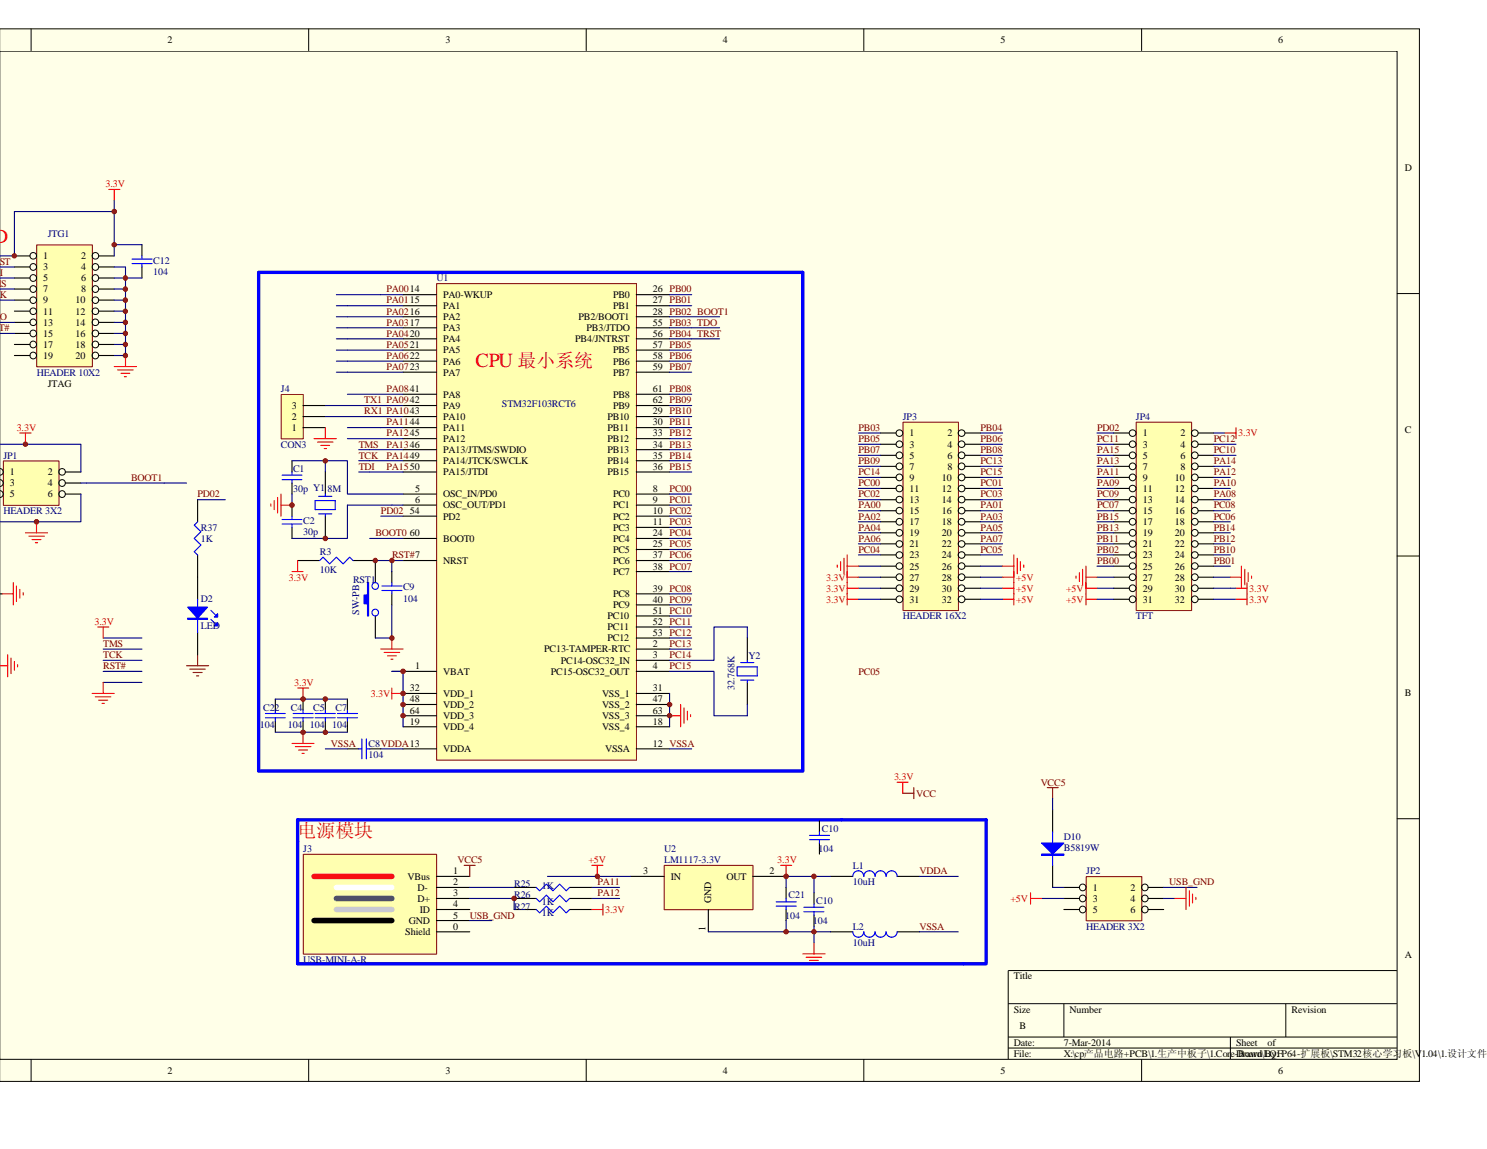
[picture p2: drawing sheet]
<svg xmlns="http://www.w3.org/2000/svg" width="279mm" height="216mm" viewBox="0 0 279 216" stroke-linecap="round" stroke-linejoin="round" font-family="sans-serif">
<path d="M0 5.4h266.7v197.8h-266.7z" fill="#ffffe8"/>
<g fill="none" stroke="#000" stroke-width=".19">
<path d="M-.1 5.4h266.8v197.8h-266.8M-.1 9.6h262.6v189.5h-262.6M5.8 5.4v4.2M58 5.4v4.2M110.2 5.4v4.2M162.3 5.4v4.2M214.5 5.4v4.2M262.5 55.2h4.2M262.5 104.5h4.2M262.5 153.8h4.2M5.8 199v4.2M58 199v4.2"/>
<path d="M110.2 199v4.2M162.3 199v4.2M189.4 188.6h73.1M189.4 194.9h73.1M189.4 196.9h73.1M199.9 188.6v6.3M214.5 199v4.2M231.2 194.9v4.1M241.6 188.6v6.3M262.5 182.4h-73.1v16.6"/>
</g>
<path d="M82.1 53.3h37.5v89.5h-37.5z" fill="#ffffb0"/>
<path d="M82 53.3h37.6v89.5h-37.6z" fill="none" stroke="#800000" stroke-width=".19"/>
<g fill="none" stroke="#000" stroke-width=".21">
<path d="M75.7 55.4h6.3M75.7 57.4h6.3M75.7 59.5h6.3M119.5 55.4h6.3M119.5 57.4h6.3M119.5 59.5h6.3M75.7 61.6h6.3M75.7 63.7h6.3M75.7 65.8h6.3M75.7 67.9h6.3M75.7 69.9h6.3M75.7 74.1h6.3"/>
<path d="M75.7 76.2h6.3M75.7 78.3h6.3M119.5 61.6h6.3M119.5 63.7h6.3M119.5 65.8h6.3M119.5 67.9h6.3M119.5 69.9h6.3M119.5 74.1h6.3M119.5 76.2h6.3M119.5 78.3h6.3M54.9 86.6v2.1M54.9 90.8v2"/>
<path d="M54.9 94.9v2.1M54.9 99.1v2.1M61.1 88.7v4.1M61.1 97v4.2M75.7 92.8h6.3M75.7 94.9h6.3M75.7 80.3h6.3M75.7 82.4h6.3M75.7 84.5h6.3M75.7 86.6h6.3M75.7 88.7h6.3M75.7 97h6.3"/>
<path d="M119.5 92.8h6.3M119.5 94.9h6.3M119.5 80.3h6.3M119.5 82.4h6.3M119.5 84.5h6.3M119.5 86.6h6.3M119.5 88.7h6.3M119.5 97h6.3M119.5 99.1h6.3M55.9 105.3h4.2M66.3 105.3h4.2v4.2M70.5 115.7v4.2"/>
<path d="M73.6 107.4v2.1M73.6 111.6v2.1M75.7 101.2h6.3M75.7 105.3h6.3M119.5 101.2h6.3M119.5 105.3h6.3M119.5 103.3h6.3M119.5 107.4h6.3M119.5 111.6h6.3M119.5 113.7h6.3M119.5 115.7h6.3M119.5 117.8h6.3"/>
<path d="M119.5 119.9h6.3M140.4 119.9v4.2M56.9 131.4v2M56.9 135.5v2.1M61.1 131.4v2M61.1 135.5v2.1M65.3 131.4v2M65.3 135.5v2.1M75.7 126.2h6.3M75.7 130.3h6.3M75.7 132.4h6.3M75.7 134.5h6.3"/>
<path d="M75.7 136.6h6.3M119.5 122h6.3M119.5 124.1h6.3M119.5 126.2h6.3M119.5 130.3h6.3M119.5 132.4h6.3M119.5 134.5h6.3M119.5 136.6h6.3M140.4 128.2v4.2M65.3 140.7h2.1M69.5 140.7h2M75.7 140.7h6.3"/>
<path d="M119.5 140.7h6.3"/>
</g>
<g fill="none" stroke="#00f" stroke-width=".21">
<path d="M53 97.6h3.7M53 98.5h3.7M53 90.1h3.7M53 89.3h3.7M54.9 88.7v.6M54.9 90.1v.7M54.9 97v.6M54.9 98.5v.6M59.2 94.1h3.8v1.7h-3.8zM59.9 93.3h2.5M59.9 96.6h2.5M61.1 92.8v.5"/>
<path d="M61.1 96.6v.4M60.1 105.3l.6-.6 1.2 1.3 1.3-1.3 1.3 1.3 1.2-1.3 .6 .6M71.8 111h3.7M71.8 110.1h3.7M73.6 109.5v.6M73.6 111v.6M55.1 134.9h3.7M55.1 134.1h3.7M56.9 133.4v.7M56.9 134.9v.6M59.2 134.9h3.8M59.2 134.1h3.8"/>
<path d="M61.1 133.4v.7M61.1 134.9v.6M63.4 134.9h3.8M63.4 134.1h3.8M65.3 133.4v.7M65.3 134.9v.6M68 138.9v3.7M68.8 138.9v3.7M138.5 125.3h3.8v1.7h-3.8zM139.1 127.8h2.5M139.1 124.5h2.5M140.4 124.1v.4"/>
<path d="M140.4 127.8v.4M67.4 140.7h.6M68.8 140.7h.7"/>
</g>
<g fill="none" stroke="#000080" stroke-width=".21">
<path d="M125.8 55.4h4.2M125.8 57.4h4.2M71.5 76.2h4.2M71.5 78.3h4.2M125.8 78.3h4.2M125.8 61.6h4.2M125.8 63.7h4.2M125.8 65.8h4.2M125.8 67.9h4.2M125.8 69.9h4.2M54.9 86.6h6.2v2.1M54.9 92.8v2.1"/>
<path d="M61.1 86.6h4.2v6.2h10.4M65.3 94.9v6.3h-10.4M69.5 84.5h6.2M69.5 86.6h6.2M69.5 88.7h6.2M71.5 97h4.2M71.5 80.3h4.2M73.6 94.9h2.1M125.8 92.8h4.2M125.8 94.9h4.2M125.8 97h4.2M125.8 99.1h4.2"/>
<path d="M125.8 84.5h4.2M125.8 86.6h4.2M125.8 88.7h4.2M125.8 80.3h4.2M125.8 82.4h4.2M75.7 105.3h-2.1v2.1M125.8 101.2h4.2M125.8 103.3h4.2M125.8 105.3h4.2M125.8 107.4h4.2M125.8 111.6h4.2M125.8 113.7h4.2"/>
<path d="M125.8 115.7h4.2M125.8 117.8h4.2M125.8 119.9h4.2M140.4 117.8h-6.2v6.3h-8.4M73.6 126.2h2.1M75.7 130.3v6.3M125.8 126.2h8.4v8.3h6.2M125.8 130.3v6.3M125.8 122h4.2M61.1 140.7h4.2M71.5 140.7h4.2M125.8 140.7h4.2"/>
</g>
<g fill="none" stroke="#f00" stroke-width=".21">
<path d="M50.9 94.7v.4M51.5 94.1v1.7M52.2 93.5v2.9M52.8 92.8v4.2M52.8 94.9h2.1M54.9 107.4h2M55.9 105.3v2.1M73.6 119.9v2.1M54.9 139.7h4.1M55.9 129.3h2.1M56.9 129.3v2.1M56.9 137.6v2.1"/>
<path d="M71.5 122h4.2M72.2 122.6h2.9M72.8 123.2h1.7M73.4 123.9h.4M73.6 129.3v2.1M73.6 130.3h2.1M125.8 134.5h2.1M127.9 132.4v4.2M128.5 133v2.9M129.2 133.6v1.7M129.8 134.3v.4M55.5 140.3h2.9"/>
<path d="M56.1 140.9h1.7M56.7 141.6h.4"/>
</g>
<path d="M48.6 51.2h102.2v93.7h-102.2z" fill="none" stroke="#00f" stroke-width=".63"/>
<path d="M69 109.5h.3v6.2h-.3v-2.2h-.6v-1.7h.6z" fill-rule="evenodd" fill="#00f"/>
<g fill="none" stroke="#00f" stroke-width=".21">
<path d="M69 109.5h.3v6.2h-.3v-2.2h-.6v-1.7h.6z"/>
<circle cx="70.5" cy="110.1" r=".62"/>
<circle cx="70.5" cy="115.1" r=".62"/>
</g>
<g fill="none" stroke="#000080" stroke-width=".21">
<path d="M63.2 55.4h12.5M63.2 57.4h12.5M63.2 59.5h12.5M125.8 59.5h9.4M63.2 61.6h12.5M63.2 63.7h12.5M63.2 65.8h12.5M63.2 67.9h12.5M63.2 69.9h12.5M65.3 74.1h10.4M68.4 76.2h3.1M68.4 78.3h3.1"/>
<path d="M125.8 76.2h4.2M125.8 74.1h4.2M130 61.6h5.2M130 63.7h5.2M65.3 80.3h6.2M65.3 82.4h10.4M65.3 94.9h8.3M67.4 84.5h2.1M67.4 86.6h2.1M67.4 88.7h2.1M69.5 101.2h6.2"/>
</g>
<circle cx="75.7" cy="132.4" r=".42" fill="#800000"/>
<circle cx="75.7" cy="132.4" r=".42" fill="none" stroke="#800000" stroke-width=".19"/>
<circle cx="75.7" cy="134.5" r=".42" fill="#800000"/>
<circle cx="75.7" cy="134.5" r=".42" fill="none" stroke="#800000" stroke-width=".19"/>
<circle cx="125.8" cy="132.4" r=".42" fill="#800000"/>
<circle cx="125.8" cy="132.4" r=".42" fill="none" stroke="#800000" stroke-width=".19"/>
<circle cx="125.8" cy="134.5" r=".42" fill="#800000"/>
<circle cx="125.8" cy="134.5" r=".42" fill="none" stroke="#800000" stroke-width=".19"/>
<circle cx="61.1" cy="86.6" r=".42" fill="#800000"/>
<circle cx="61.1" cy="86.6" r=".42" fill="none" stroke="#800000" stroke-width=".19"/>
<path d="M-.1 125.1h1.5M1.4 123v4.2M2.1 123.7v2.9M2.7 124.3v1.6M3.3 124.9v.4" fill="none" stroke="#f00" stroke-width=".21"/>
<path d="M.7 86.7h10.4v8.3h-10.4z" fill="#ffffb0"/>
<path d="M.6 86.6h10.5v8.4h-10.5z" fill="none" stroke="#800000" stroke-width=".19"/>
<g fill="none" stroke="#000" stroke-width=".19">
<path d="M-.1 88.1a.61 .61 0 0 1 .7 .6 .61 .61 0 0 1-.6 .6M-.1 90.1a.63 .63 0 0 1 .7 .7 .63 .63 0 0 1-.6 .6M-.1 92.2a.63 .63 0 0 1 .7 .6 .63 .63 0 0 1-.6 .7"/>
<circle cx="11.7" cy="92.8" r=".62"/>
<circle cx="11.7" cy="90.8" r=".62"/>
<circle cx="11.7" cy="88.7" r=".62"/>
</g>
<path d="M12.3 88.7h2.9M12.3 90.8h2.9M12.3 92.8h2.9" fill="none" stroke="#000" stroke-width=".21"/>
<path d="M-.1 83.5h15.3v5.2M15.2 92.8v5.2h-15.2M15.2 90.8h1.1M30.9 90.8h4.2" fill="none" stroke="#000080" stroke-width=".21"/>
<path d="M3.7 81.4h2.1M4.8 81.4v2.1M6.9 98v2.1M4.8 100.1h4.1M5.4 100.8h2.9M6 101.4h1.7M6.6 102h.5" fill="none" stroke="#f00" stroke-width=".21"/>
<circle cx="6.9" cy="98" r=".42" fill="#800000"/>
<circle cx="6.9" cy="98" r=".42" fill="none" stroke="#800000" stroke-width=".19"/>
<circle cx="4.8" cy="83.5" r=".42" fill="#800000"/>
<circle cx="4.8" cy="83.5" r=".42" fill="none" stroke="#800000" stroke-width=".19"/>
<path d="M16.3 90.8h14.6M140.4 117.8v2.1M140.4 132.4v2.1" fill="none" stroke="#000080" stroke-width=".21"/>
<path d="M146.7 162.6h2.1M147.7 162.6v2.1M150.8 179.2h4.2M151.5 179.9h2.9M153 177.2v2M152.1 180.5h1.7M152.7 181.1h.4" fill="none" stroke="#f00" stroke-width=".21"/>
<path d="M153 167.8v2.1M153 172v2M156 164.7h4.2M156 175.1h4.2M168.6 164.7h4.2M168.6 175.1h4.2" fill="none" stroke="#000" stroke-width=".21"/>
<path d="M151 171.3h3.8M151 170.5h3.8M153 169.9v.6M153 171.3v.7M160.2 164.7a1.04 1.04 0 0 1 1.1-1.1 1.04 1.04 0 0 1 1 1.1 1.06 1.06 0 0 1 1.1-1.1 1.06 1.06 0 0 1 1 1.1 1.04 1.04 0 0 1 1.1-1.1 1.04 1.04 0 0 1 1 1.1 1.04 1.04 0 0 1 1-1.1 1.04 1.04 0 0 1 1.1 1.1M160.2 175.1a1.04 1.04 0 0 0 1.1 1 1.04 1.04 0 0 0 1-1 1.06 1.06 0 0 0 1.1 1 1.06 1.06 0 0 0 1-1 1.04 1.04 0 0 0 1.1 1 1.04 1.04 0 0 0 1-1 1.04 1.04 0 0 0 1 1 1.04 1.04 0 0 0 1.1-1" fill="none" stroke="#00f" stroke-width=".21"/>
<path d="M55.9 154.1h102.3" fill="none" stroke="#00f" stroke-width=".63"/>
<path d="M124.8 162.6h16.7v8.3h-16.7z" fill="#ffffb0"/>
<path d="M124.8 162.6h16.7v8.3h-16.7z" fill="none" stroke="#800000" stroke-width=".19"/>
<path d="M118.5 164.7h6.3M133.1 170.9v4.2M141.4 164.7h6.3" fill="none" stroke="#000" stroke-width=".21"/>
<path d="M55.9 154.1v27h129.4v-27h-27.1" fill="none" stroke="#00f" stroke-width=".63"/>
<path d="M169.6 149.1h2.1M171.7 148v2.1" fill="none" stroke="#800000" stroke-width=".21"/>
<path d="M168.6 147h2M169.6 147v2.1" fill="none" stroke="#f00" stroke-width=".21"/>
<path d="M57 160.6h25v18.7h-25z" fill="#ffffb0"/>
<path d="M57 160.5h25v18.8h-25z" fill="none" stroke="#800000" stroke-width=".19"/>
<path d="M82 164.7h6.3M82 166.8h6.3M82 168.8h6.3M82 173h6.3M82 175.1h6.3M82 170.9h6.3" fill="none" stroke="#000" stroke-width=".21"/>
<path d="M59 164.7h14.6" fill="none" stroke="#ee0e22" stroke-width="1"/>
<path d="M63.2 166.8h10.4" fill="none" stroke="#fff" stroke-width="1"/>
<path d="M63.2 168.8h10.4" fill="none" stroke="#00a36e" stroke-width="1"/>
<path d="M59 173h14.6" fill="none" stroke="#000" stroke-width="1"/>
<path d="M63.2 170.9h10.4" fill="none" stroke="#cacaca" stroke-width="1"/>
<path d="M73.6 126.2h2.1v4.1" fill="none" stroke="#000080" stroke-width=".21"/>
<circle cx="75.7" cy="126.1" r=".43" fill="#800000"/>
<circle cx="75.7" cy="126.1" r=".43" fill="none" stroke="#800000" stroke-width=".19"/>
<circle cx="75.7" cy="130.3" r=".43" fill="#800000"/>
<circle cx="75.7" cy="130.3" r=".43" fill="none" stroke="#800000" stroke-width=".19"/>
<path d="M56.9 131.4h8.4" fill="none" stroke="#000080" stroke-width=".21"/>
<circle cx="61.1" cy="131.4" r=".43" fill="#800000"/>
<circle cx="61.1" cy="131.4" r=".43" fill="none" stroke="#800000" stroke-width=".19"/>
<path d="M56.9 137.6h8.4" fill="none" stroke="#000080" stroke-width=".21"/>
<circle cx="61.1" cy="137.6" r=".42" fill="#800000"/>
<circle cx="61.1" cy="137.6" r=".42" fill="none" stroke="#800000" stroke-width=".19"/>
<path d="M19.4 119.9h7.3M19.4 122h7.3M19.4 124.1h7.3M19.4 126.2h7.3M19.4 128.2h7.3" fill="none" stroke="#000080" stroke-width=".21"/>
<path d="M18.3 117.8h2.1M19.4 117.8v2.1M17.3 130.3h4.2M17.9 130.9h2.9M18.5 131.6h1.7M19.2 132.2h.4M19.4 128.2v2.1" fill="none" stroke="#f00" stroke-width=".21"/>
<path d="M213.5 79.4h10.4v35.3h-10.4z" fill="#ffffb0"/>
<path d="M213.5 79.3h10.4v35.4h-10.4z" fill="none" stroke="#800000" stroke-width=".19"/>
<g fill="none" stroke="#000" stroke-width=".19">
<circle cx="212.8" cy="89.7" r=".63"/>
<circle cx="212.8" cy="98" r=".63"/>
<circle cx="212.8" cy="85.6" r=".63"/>
<circle cx="212.8" cy="87.6" r=".63"/>
<circle cx="212.8" cy="93.9" r=".63"/>
<circle cx="212.8" cy="91.8" r=".63"/>
<circle cx="212.8" cy="81.4" r=".63"/>
<circle cx="212.8" cy="83.5" r=".63"/>
<circle cx="212.8" cy="96" r=".63"/>
<circle cx="224.5" cy="98" r=".63"/>
<circle cx="224.5" cy="87.6" r=".63"/>
<circle cx="224.5" cy="89.7" r=".63"/>
<circle cx="224.5" cy="85.6" r=".63"/>
<circle cx="224.5" cy="93.9" r=".63"/>
<circle cx="224.5" cy="91.8" r=".63"/>
<circle cx="224.5" cy="81.4" r=".63"/>
<circle cx="224.5" cy="96" r=".63"/>
<circle cx="224.5" cy="83.5" r=".63"/>
<circle cx="212.8" cy="108.5" r=".63"/>
<circle cx="212.8" cy="112.6" r=".63"/>
<circle cx="212.8" cy="110.5" r=".63"/>
<circle cx="212.8" cy="100.1" r=".63"/>
<circle cx="212.8" cy="104.3" r=".63"/>
<circle cx="212.8" cy="106.4" r=".63"/>
<circle cx="212.8" cy="102.2" r=".62"/>
<circle cx="224.5" cy="100.1" r=".63"/>
<circle cx="224.5" cy="112.6" r=".63"/>
<circle cx="224.5" cy="108.5" r=".63"/>
<circle cx="224.5" cy="110.5" r=".63"/>
<circle cx="224.5" cy="104.3" r=".63"/>
<circle cx="224.5" cy="106.4" r=".63"/>
<circle cx="224.5" cy="102.2" r=".62"/>
</g>
<g fill="none" stroke="#000" stroke-width=".21">
<path d="M209.3 81.4h2.9M209.3 83.5h2.9M209.3 85.6h2.9M209.3 87.6h2.9M209.3 89.7h2.9M209.3 91.8h2.9M209.3 93.9h2.9M209.3 96h2.9M209.3 98h2.9M225.1 81.4h2.9M225.1 83.5h2.9M225.1 85.6h2.9"/>
<path d="M225.1 87.6h2.9M225.1 89.7h2.9M225.1 91.8h2.9M225.1 93.9h2.9M225.1 96h2.9M225.1 98h2.9M209.3 100.1h2.9M209.3 102.2h2.9M209.3 104.3h2.9M209.3 106.4h2.9M209.3 108.5h2.9M209.3 110.5h2.9"/>
<path d="M209.3 112.6h2.9M225.1 100.1h2.9M225.1 102.2h2.9M225.1 104.3h2.9M225.1 106.4h2.9M225.1 108.5h2.9M225.1 110.5h2.9M225.1 112.6h2.9"/>
</g>
<path d="M169.7 79.4h10.4v35.3h-10.4z" fill="#ffffb0"/>
<path d="M169.7 79.3h10.4v35.4h-10.4z" fill="none" stroke="#800000" stroke-width=".19"/>
<g fill="none" stroke="#000" stroke-width=".19">
<circle cx="169" cy="89.7" r=".63"/>
<circle cx="169" cy="98" r=".63"/>
<circle cx="169" cy="87.6" r=".63"/>
<circle cx="169" cy="85.6" r=".63"/>
<circle cx="169" cy="93.9" r=".63"/>
<circle cx="169" cy="91.8" r=".63"/>
<circle cx="169" cy="81.4" r=".63"/>
<circle cx="169" cy="83.5" r=".63"/>
<circle cx="169" cy="96" r=".63"/>
<circle cx="180.7" cy="89.7" r=".63"/>
<circle cx="180.7" cy="98" r=".63"/>
<circle cx="180.7" cy="87.6" r=".63"/>
<circle cx="180.7" cy="85.6" r=".63"/>
<circle cx="180.7" cy="93.9" r=".63"/>
<circle cx="180.7" cy="81.4" r=".63"/>
<circle cx="180.7" cy="91.8" r=".63"/>
<circle cx="180.7" cy="96" r=".63"/>
<circle cx="180.7" cy="83.5" r=".63"/>
<circle cx="169" cy="108.5" r=".63"/>
<circle cx="169" cy="112.6" r=".63"/>
<circle cx="169" cy="100.1" r=".63"/>
<circle cx="169" cy="110.5" r=".63"/>
<circle cx="169" cy="104.3" r=".63"/>
<circle cx="169" cy="106.4" r=".63"/>
<circle cx="169" cy="102.2" r=".62"/>
<circle cx="180.7" cy="100.1" r=".63"/>
<circle cx="180.7" cy="112.6" r=".63"/>
<circle cx="180.7" cy="108.5" r=".63"/>
<circle cx="180.7" cy="110.5" r=".63"/>
<circle cx="180.7" cy="104.3" r=".63"/>
<circle cx="180.7" cy="106.4" r=".63"/>
<circle cx="180.7" cy="102.2" r=".62"/>
</g>
<g fill="none" stroke="#000" stroke-width=".21">
<path d="M165.4 81.4h3M165.4 83.5h3M165.4 85.6h3M165.4 87.6h3M165.4 89.7h3M165.4 91.8h3M165.4 93.9h3M165.4 96h3M165.4 98h3M181.3 81.4h2.9M181.3 83.5h2.9M181.3 85.6h2.9"/>
<path d="M181.3 87.6h2.9M181.3 89.7h2.9M181.3 91.8h2.9M181.3 93.9h2.9M181.3 96h2.9M181.3 98h2.9M165.4 100.1h3M165.4 102.2h3M165.4 104.3h3M165.4 106.4h3M165.4 108.5h3M165.4 110.5h3"/>
<path d="M165.4 112.6h3M181.3 100.1h2.9M181.3 102.2h2.9M181.3 104.3h2.9M181.3 106.4h2.9M181.3 108.5h2.9M181.3 110.5h2.9M181.3 112.6h2.9"/>
</g>
<path d="M6.9 46.1h10.5v22.8h-10.5z" fill="#ffffb0"/>
<path d="M6.9 46h10.5v22.9h-10.5z" fill="none" stroke="#800000" stroke-width=".19"/>
<g fill="none" stroke="#000" stroke-width=".19">
<circle cx="6.2" cy="52.2" r=".63"/>
<circle cx="6.2" cy="50.2" r=".63"/>
<circle cx="6.2" cy="54.3" r=".63"/>
<circle cx="6.2" cy="48.1" r=".62"/>
<circle cx="6.2" cy="58.5" r=".62"/>
<circle cx="6.2" cy="56.4" r=".62"/>
<circle cx="17.9" cy="52.2" r=".63"/>
<circle cx="17.9" cy="50.2" r=".63"/>
<circle cx="17.9" cy="54.3" r=".63"/>
<circle cx="17.9" cy="48.1" r=".62"/>
<circle cx="17.9" cy="58.5" r=".62"/>
<circle cx="17.9" cy="56.4" r=".62"/>
<circle cx="6.2" cy="62.6" r=".63"/>
<circle cx="6.2" cy="64.7" r=".63"/>
<circle cx="6.2" cy="66.8" r=".63"/>
<circle cx="6.2" cy="60.6" r=".62"/>
<circle cx="17.9" cy="66.8" r=".63"/>
<circle cx="17.9" cy="64.7" r=".63"/>
<circle cx="17.9" cy="62.6" r=".63"/>
<circle cx="17.9" cy="60.6" r=".62"/>
</g>
<g fill="none" stroke="#000" stroke-width=".21">
<path d="M2.7 48.1h2.9M2.7 50.2h2.9M2.7 52.2h2.9M2.7 54.3h2.9M2.7 56.4h2.9M2.7 58.5h2.9M18.5 48.1h3M18.5 50.2h3M18.5 52.2h3M18.5 54.3h3M18.5 56.4h3M18.5 58.5h3"/>
<path d="M26.7 46v2.1M26.7 50.2v2M2.7 60.6h2.9M2.7 62.7h2.9M2.7 64.7h2.9M2.7 66.8h2.9M18.5 60.6h3M18.5 62.7h3M18.5 64.7h3M18.5 66.8h3"/>
</g>
<g fill="none" stroke="#000080" stroke-width=".21">
<path d="M21.5 37.7v2.1M-.1 48.1h2.8v-8.3h18.8v8.3M0 56.4h2.7M0 54.3h2.7M0 52.2h2.7M0 50.2h2.7M21.5 50.2h2.1v16.6h-2.1M21.5 58.5h2.1M21.5 56.4h2.1M21.5 54.3h2.1M21.5 52.2h5.2M21.5 46h5.2"/>
<path d="M0 62.7h2.7M0 60.6h2.7M21.5 64.7h2.1M21.5 62.7h2.1M21.5 60.6h2.1"/>
</g>
<path d="M20.4 35.6h2.1M21.5 35.6v2.1M21.5 68.9h4.2M22.1 69.5h2.9M22.7 70.1h1.7M23.4 70.8h.3M23.6 66.8v2.1" fill="none" stroke="#f00" stroke-width=".21"/>
<path d="M24.8 48.7h3.8M24.8 49.5h3.8M26.7 48.1v.6M26.7 49.5v.7" fill="none" stroke="#00f" stroke-width=".21"/>
<circle cx="2.7" cy="48.1" r=".4" fill="#800000"/>
<circle cx="2.7" cy="48.1" r=".4" fill="none" stroke="#800000" stroke-width=".19"/>
<circle cx="21.5" cy="39.7" r=".42" fill="#800000"/>
<circle cx="21.5" cy="39.7" r=".42" fill="none" stroke="#800000" stroke-width=".19"/>
<circle cx="23.5" cy="66.8" r=".41" fill="#800000"/>
<circle cx="23.5" cy="66.8" r=".41" fill="none" stroke="#800000" stroke-width=".19"/>
<circle cx="23.5" cy="64.7" r=".41" fill="#800000"/>
<circle cx="23.5" cy="64.7" r=".41" fill="none" stroke="#800000" stroke-width=".19"/>
<circle cx="23.5" cy="62.6" r=".41" fill="#800000"/>
<circle cx="23.5" cy="62.6" r=".41" fill="none" stroke="#800000" stroke-width=".19"/>
<circle cx="23.5" cy="60.6" r=".41" fill="#800000"/>
<circle cx="23.5" cy="60.6" r=".41" fill="none" stroke="#800000" stroke-width=".19"/>
<circle cx="23.6" cy="58.5" r=".41" fill="#800000"/>
<circle cx="23.6" cy="58.5" r=".41" fill="none" stroke="#800000" stroke-width=".19"/>
<circle cx="23.5" cy="56.4" r=".41" fill="#800000"/>
<circle cx="23.5" cy="56.4" r=".41" fill="none" stroke="#800000" stroke-width=".19"/>
<circle cx="23.5" cy="54.3" r=".41" fill="#800000"/>
<circle cx="23.5" cy="54.3" r=".41" fill="none" stroke="#800000" stroke-width=".19"/>
<circle cx="23.5" cy="52.2" r=".41" fill="#800000"/>
<circle cx="23.5" cy="52.2" r=".41" fill="none" stroke="#800000" stroke-width=".19"/>
<circle cx="21.5" cy="46" r=".41" fill="#800000"/>
<circle cx="21.5" cy="46" r=".41" fill="none" stroke="#800000" stroke-width=".19"/>
<path d="M37.1 93.9v4.1M37.1 104.3v8.3M37.1 118.9v4.1" fill="none" stroke="#000" stroke-width=".21"/>
<path d="M37.1 98l-.6 .7 1.3 1.2-1.3 1.3 1.3 1.2-1.3 1.3 .6 .6M37.1 112.6v6.3M39.6 116.4l.9 .8M39.6 114.7l.9 .8" fill="none" stroke="#00f" stroke-width=".21"/>
<path d="M35.1 125.1h4.1M35.6 125.7h3M36.3 126.4h1.7M36.9 127h.4M37.1 123v2.1" fill="none" stroke="#800000" stroke-width=".21"/>
<path d="M35.3 114.1h3.7l-1.9 2.1z" fill="#00f"/>
<path d="M35.3 114.1h3.7l-1.9 2.1zM35.3 116.2h3.7v.2h-3.7zM35.3 116.3h3.7" fill="none" stroke="#00f" stroke-width=".21"/>
<path d="M40.9 117v.6h-.6z" fill="#00f"/>
<path d="M40.3 117.6l.6-.6v.6z" fill="none" stroke="#00f" stroke-width=".21"/>
<path d="M40.9 115.3v.7h-.6z" fill="#00f"/>
<path d="M40.3 116l.6-.7v.7zM197.8 156.3v6.3M195.7 160.5h4.2v.2h-4.2zM195.7 160.6h4.2" fill="none" stroke="#00f" stroke-width=".21"/>
<path d="M37.1 93.9h5.2M228 112.6h4.2" fill="none" stroke="#000080" stroke-width=".21"/>
<path d="M159.2 111.6v2.1M159.2 112.6h2.1M188.4 112.6h2.1M190.5 111.6v2.1M204 112.6h2.1M204 111.6v2.1M232.2 112.6h2.1M234.3 111.6v2.1M111.2 162.6h2.1M112.2 162.6v2.1" fill="none" stroke="#f00" stroke-width=".21"/>
<path d="M197.8 152.2v4.1M197.8 162.6v4.2" fill="none" stroke="#000" stroke-width=".21"/>
<path d="M195.7 158.4h4.2l-2.1 2.1z" fill="#00f"/>
<path d="M195.7 158.4h4.2l-2.1 2.1z" fill="none" stroke="#00f" stroke-width=".21"/>
<path d="M102.9 164.7h15.6M147.7 164.7h8.3M153 164.7v3.1M172.8 164.7h7.2" fill="none" stroke="#000080" stroke-width=".21"/>
<circle cx="152.9" cy="164.7" r=".41" fill="#800000"/>
<circle cx="152.9" cy="164.7" r=".41" fill="none" stroke="#800000" stroke-width=".19"/>
<path d="M153 174v1.1h-19.9M156 175.1h-3v2.1" fill="none" stroke="#000080" stroke-width=".21"/>
<circle cx="152.9" cy="175.1" r=".4" fill="#800000"/>
<circle cx="152.9" cy="175.1" r=".4" fill="none" stroke="#800000" stroke-width=".19"/>
<g fill="none" stroke="#000080" stroke-width=".21">
<path d="M161.3 83.5h4.1M161.3 85.6h4.1M161.3 87.6h4.1M161.3 89.7h4.1M161.3 91.8h4.1M161.3 93.9h4.1M161.3 96h4.1M161.3 98h4.1M184.2 83.5h4.2M184.2 85.6h4.2M184.2 87.6h4.2M184.2 89.7h4.2"/>
<path d="M184.2 91.8h4.2M184.2 93.9h4.2M184.2 96h4.2M184.2 98h4.2M206.1 83.5h3.2M206.1 85.6h3.2M206.1 87.6h3.2M206.1 89.7h3.2M206.1 91.8h3.2M206.1 93.9h3.2M206.1 96h3.2M206.1 98h3.2"/>
<path d="M228 81.4h2.1M228 83.5h4.2M228 85.6h4.2M228 87.6h3.2M228 89.7h3.2M228 91.8h3.2M228 93.9h3.2M228 96h3.2M228 98h3.2M161.3 100.1h4.1M161.3 102.2h4.1M161.3 104.3h4.1"/>
<path d="M161.3 106.4h4.1M161.3 108.5h4.1M161.3 110.5h4.1M161.3 112.6h4.1M184.2 100.1h4.2M184.2 102.2h4.2M184.2 104.3h4.2M184.2 106.4h4.2M184.2 108.5h4.2M184.2 110.5h4.2M206.1 100.1h3.2M206.1 102.2h3.2"/>
<path d="M206.1 104.3h3.2M206.1 106.4h3.2M206.1 108.5h3.2M206.1 110.5h3.2M228 100.1h3.2M228 102.2h3.2M228 104.3h3.2M228 106.4h3.2M228 108.5h3.2M228 110.5h3.2M51.7 131.4h5.2M172.8 175.1h7.2"/>
</g>
<path d="M230.1 81.4h2.1M232.2 80.3v2.1M.4 111.6h2.1M2.5 109.5v4.2M3.1 110.1v2.9M3.7 110.7v1.7M4.4 111.4v.4" fill="none" stroke="#f00" stroke-width=".21"/>
<path d="M0 111.6h.4M51.7 131.4v2M51.7 135.5v2.1M154 154.3v2M154 158.4v2.1" fill="none" stroke="#000" stroke-width=".21"/>
<path d="M49.9 134.9h3.7M49.9 134.1h3.7M51.7 133.4v.7M51.7 134.9v.6M152.1 157.8h3.8M152.1 157h3.8M154 156.3v.7M154 157.8v.6" fill="none" stroke="#00f" stroke-width=".21"/>
<circle cx="56.9" cy="131.4" r=".42" fill="#800000"/>
<circle cx="56.9" cy="131.4" r=".42" fill="none" stroke="#800000" stroke-width=".19"/>
<path d="M51.7 137.6h5.2" fill="none" stroke="#000080" stroke-width=".21"/>
<circle cx="57" cy="137.6" r=".41" fill="#800000"/>
<circle cx="57" cy="137.6" r=".41" fill="none" stroke="#800000" stroke-width=".19"/>
<path d="M147.7 166.8v2M147.7 170.9v2.1" fill="none" stroke="#000" stroke-width=".21"/>
<path d="M145.8 170.3h3.8M145.8 169.5h3.8M147.7 168.8v.7M147.7 170.3v.6" fill="none" stroke="#00f" stroke-width=".21"/>
<path d="M147.7 164.7v2.1" fill="none" stroke="#000080" stroke-width=".21"/>
<circle cx="147.7" cy="164.7" r=".42" fill="#800000"/>
<circle cx="147.7" cy="164.7" r=".42" fill="none" stroke="#800000" stroke-width=".19"/>
<path d="M147.7 173v2.1" fill="none" stroke="#000080" stroke-width=".21"/>
<circle cx="147.7" cy="175.1" r=".41" fill="#800000"/>
<circle cx="147.7" cy="175.1" r=".41" fill="none" stroke="#800000" stroke-width=".19"/>
<g fill="none" stroke="#f00" stroke-width=".21">
<path d="M157.3 106.2v.4M157.9 105.5v1.7M158.6 104.9v2.9M159.2 104.3v7.3M159.2 106.4h2.1M159.2 108.5h2.1M159.2 110.5h2.1M188.4 106.4h2.1M188.4 108.5h2.1M188.4 110.5h2.1M190.5 104.3v7.3M191.1 104.9v2.9"/>
<path d="M191.7 105.5v1.7M192.4 106.2v.4M202.2 108.2v.5M202.8 107.6v1.7M203.4 107v2.9M204 106.4v5.2M204 108.5h2.1M204 110.5h2.1M231.2 108.5h2.1M232.2 110.5h2.1M233.3 106.4v4.1M233.9 107v2.9"/>
<path d="M234.3 109.5v2.1M234.5 107.6v1.7M235.2 108.2v.5"/>
</g>
<path d="M184.2 112.6h4.2M206.1 112.6h3.2M231.2 110.5h1" fill="none" stroke="#000080" stroke-width=".21"/>
<path d="M204.1 164.8h10.4v8.2h-10.4z" fill="#ffffb0"/>
<path d="M204.1 164.7h10.4v8.3h-10.4z" fill="none" stroke="#800000" stroke-width=".19"/>
<g fill="none" stroke="#000" stroke-width=".19">
<circle cx="203.4" cy="168.8" r=".63"/>
<circle cx="203.4" cy="170.9" r=".63"/>
<circle cx="203.4" cy="166.7" r=".63"/>
<circle cx="215.1" cy="166.7" r=".63"/>
<circle cx="215.1" cy="168.8" r=".63"/>
<circle cx="215.1" cy="170.9" r=".63"/>
</g>
<path d="M199.9 166.8h2.9M199.9 168.8h2.9M199.9 170.9h2.9M215.7 166.8h3M215.7 168.8h3M215.7 170.9h3" fill="none" stroke="#000" stroke-width=".21"/>
<path d="M195.7 168.8h4.2M218.7 166.8h6.2" fill="none" stroke="#000080" stroke-width=".21"/>
<path d="M87.2 162.6h2.1M88.3 162.6v2.1" fill="none" stroke="#800000" stroke-width=".21"/>
<circle cx="112.2" cy="164.7" r=".42" fill="#800000"/>
<circle cx="112.2" cy="164.7" r=".42" fill="none" stroke="#800000" stroke-width=".19"/>
<path d="M197.8 150.1v2.1M88.3 173h4.1M197.8 166.8h2.1M218.7 168.8h2" fill="none" stroke="#000080" stroke-width=".21"/>
<path d="M196.8 148h2M197.8 148v2.1" fill="none" stroke="#800000" stroke-width=".21"/>
<path d="M193.6 167.8v2.1M193.6 168.8h2.1M220.7 168.8h2.1M222.8 166.8v4.1M223.5 167.4v2.9M224.1 168v1.7M224.7 168.6v.4" fill="none" stroke="#f00" stroke-width=".21"/>
<path d="M52.9 74.2h4.1v8.3h-4.1z" fill="#ffffb0"/>
<path d="M52.8 74.1h4.2v8.4h-4.2z" fill="none" stroke="#800000" stroke-width=".19"/>
<path d="M56.9 78.3h4.2M56.9 76.2h4.2M56.9 80.3h4.2M96.6 166.8h4.2M96.6 168.8h4.2M96.6 170.9h4.2M107 166.8h4.2M107 168.8h4.2M107 170.9h4.2" fill="none" stroke="#000" stroke-width=".21"/>
<path d="M61.1 76.2h7.3M61.1 78.3h7.3M88.3 168.8h8.3v2.1" fill="none" stroke="#000080" stroke-width=".21"/>
<path d="M59 82.4h4.2M59.6 83.1h3M60.3 83.7h1.6M60.9 84.3h.4M61.1 80.3v2.1" fill="none" stroke="#f00" stroke-width=".21"/>
<path d="M100.8 166.8l.6 .6 1.3-1.3 1.2 1.3 1.3-1.3 1.2 1.3 .6-.6M100.8 168.8l.6 .7 1.3-1.3 1.2 1.3 1.3-1.3 1.2 1.3 .6-.7M100.8 170.9l.6 .6 1.3-1.2 1.2 1.2 1.3-1.2 1.2 1.2 .6-.6" fill="none" stroke="#00f" stroke-width=".21"/>
<circle cx="96.6" cy="168.8" r=".42" fill="#800000"/>
<circle cx="96.6" cy="168.8" r=".42" fill="none" stroke="#800000" stroke-width=".19"/>
<path d="M161.3 81.4h4.1M184.2 81.4h4.2M206.1 81.4h3.2M73.6 113.7v6.2h-3.1M88.3 166.8h8.3M111.2 166.8h5.2M111.2 168.8h5.2" fill="none" stroke="#000080" stroke-width=".21"/>
<path d="M111.2 170.9h2.1M113.3 169.9v2.1" fill="none" stroke="#f00" stroke-width=".21"/>
<circle cx="73.6" cy="119.9" r=".41" fill="#800000"/>
<circle cx="73.6" cy="119.9" r=".41" fill="none" stroke="#800000" stroke-width=".19"/>
<path d="M70.5 105.3h3.1" fill="none" stroke="#000080" stroke-width=".21"/>
<circle cx="73.6" cy="105.3" r=".41" fill="#800000"/>
<circle cx="73.6" cy="105.3" r=".41" fill="none" stroke="#800000" stroke-width=".19"/>
<circle cx="61.1" cy="101.2" r=".43" fill="#800000"/>
<circle cx="61.1" cy="101.2" r=".43" fill="none" stroke="#800000" stroke-width=".19"/>
<circle cx="54.9" cy="94.9" r=".43" fill="#800000"/>
<circle cx="54.9" cy="94.9" r=".43" fill="none" stroke="#800000" stroke-width=".19"/>
<circle cx="70.5" cy="105.3" r=".41" fill="#800000"/>
<circle cx="70.5" cy="105.3" r=".41" fill="none" stroke="#800000" stroke-width=".19"/>
<text font-size="3.8" fill="#f00" x="89.3" y="69">CPU 最最最最</text>
<text font-size="3.5" fill="#f00" x="55.9" y="157.3">产电电电</text>
<g font-size="1.9">
<text x="31.5" y="8.1">2</text>
<text x="83.7" y="8.1">3</text>
<text x="135.8" y="8.1">4</text>
<text x="188" y="8.1">5</text>
<text x="240.2" y="8.1">6</text>
<text x="263.9" y="32">D</text>
<text x="8.1" y="48.7">1</text>
<text x="8.1" y="50.8">3</text>
<text x="8.1" y="52.9">5</text>
<text x="15.2" y="48.7">2</text>
<text x="15.2" y="50.8">4</text>
<text x="15.2" y="52.9">6</text>
<text x="8.1" y="54.9">7</text>
<text x="8.1" y="57">9</text>
<text x="8.1" y="59.1">11</text>
<text x="14.2" y="57">10</text>
<text x="14.2" y="59.1">12</text>
<text x="15.2" y="54.9">8</text>
<text x="83.3" y="56">PA0-WKUP</text>
<text x="83.3" y="58.1">PA1</text>
<text x="115.2" y="56">PB0</text>
<text x="115.2" y="58.1">PB1</text>
<text x="122.7" y="54.9">26 PB00</text>
<text x="122.7" y="57">27 PB01</text>
<text x="122.7" y="59.1">28 PB02 BOOT1</text>
<text x="8.1" y="61.2">13</text>
<text x="8.1" y="63.3">15</text>
<text x="8.1" y="65.4">17</text>
<text x="14.2" y="61.2">14</text>
<text x="14.2" y="63.3">16</text>
<text x="14.2" y="65.4">18</text>
<text x="83.3" y="60.2">PA2</text>
<text x="83.3" y="62.2">PA3</text>
<text x="83.3" y="64.3">PA4</text>
<text x="108.1" y="64.3">PB4/JNTRST</text>
<text x="108.7" y="60.2">PB2/BOOT1</text>
<text x="110.2" y="62.2">PB3/JTDO</text>
<text x="122.7" y="65.4">57 PB05</text>
<text x="122.7" y="61.2">55 PB03 TDO</text>
<text x="122.7" y="63.3">56 PB04 TRST</text>
<text x="8.1" y="67.4">19</text>
<text x="14.2" y="67.4">20</text>
<text x="83.3" y="66.4">PA5</text>
<text x="83.3" y="68.5">PA6</text>
<text x="83.3" y="70.6">PA7</text>
<text x="115.2" y="66.4">PB5</text>
<text x="115.2" y="68.5">PB6</text>
<text x="115.2" y="70.6">PB7</text>
<text x="122.7" y="67.4">58 PB06</text>
<text x="122.7" y="69.5">59 PB07</text>
<text x="9" y="72.6">JTAG</text>
<text x="54.9" y="76.8">3</text>
<text x="83.3" y="74.7">PA8</text>
<text x="83.3" y="76.8">PA9</text>
<text x="115.2" y="74.7">PB8</text>
<text x="115.2" y="76.8">PB9</text>
<text x="122.7" y="73.7">61 PB08</text>
<text x="122.7" y="75.8">62 PB09</text>
<text x="122.7" y="77.9">29 PB10</text>
<text x="54.9" y="81">1</text>
<text x="54.9" y="78.9">2</text>
<text x="83.3" y="78.9">PA10</text>
<text x="83.3" y="81">PA11</text>
<text x="83.3" y="83.1">PA12</text>
<text x="114.1" y="78.9">PB10</text>
<text x="114.1" y="81">PB11</text>
<text x="114.1" y="83.1">PB12</text>
<text x="122.7" y="79.9">30 PB11</text>
<text x="122.7" y="82">33 PB12</text>
<text x="170.9" y="82">1</text>
<text x="178" y="82">2</text>
<text x="214.7" y="82">1</text>
<text x="221.8" y="82">2</text>
<text x="263.9" y="81.4">C</text>
<text x="1.9" y="89.3">1</text>
<text x="9" y="89.3">2</text>
<text x="83.3" y="85.1">PA13/JTMS/SWDIO</text>
<text x="83.3" y="87.2">PA14/JTCK/SWCLK</text>
<text x="83.3" y="89.3">PA15/JTDI</text>
<text x="114.1" y="85.1">PB13</text>
<text x="114.1" y="87.2">PB14</text>
<text x="114.1" y="89.3">PB15</text>
<text x="122.7" y="84.1">34 PB13</text>
<text x="122.7" y="86.2">35 PB14</text>
<text x="122.7" y="88.3">36 PB15</text>
<text x="170.9" y="84.1">3</text>
<text x="170.9" y="86.2">5</text>
<text x="170.9" y="88.3">7</text>
<text x="178" y="84.1">4</text>
<text x="178" y="86.2">6</text>
<text x="178" y="88.3">8</text>
<text x="214.7" y="84.1">3</text>
<text x="214.7" y="86.2">5</text>
<text x="214.7" y="88.3">7</text>
<text x="221.8" y="84.1">4</text>
<text x="221.8" y="86.2">6</text>
<text x="221.8" y="88.3">8</text>
<text x="1.9" y="91.4">3</text>
<text x="1.9" y="93.5">5</text>
<text x="9" y="91.4">4</text>
<text x="9" y="93.5">6</text>
<text x="78" y="92.4">5</text>
<text x="78" y="94.5">6</text>
<text x="83.3" y="93.5">OSC_IN/PD0</text>
<text x="83.3" y="95.5">OSC_OUT/PD1</text>
<text x="115.2" y="93.5">PC0</text>
<text x="115.2" y="95.5">PC1</text>
<text x="122.7" y="92.4">8</text>
<text x="122.7" y="94.5">9</text>
<text x="170.9" y="90.3">9</text>
<text x="170.9" y="92.4">11</text>
<text x="170.9" y="94.5">13</text>
<text x="177" y="90.3">10</text>
<text x="177" y="92.4">12</text>
<text x="177" y="94.5">14</text>
<text x="214.7" y="90.3">9</text>
<text x="214.7" y="92.4">11</text>
<text x="214.7" y="94.5">13</text>
<text x="220.8" y="90.3">10</text>
<text x="220.8" y="92.4">12</text>
<text x="220.8" y="94.5">14</text>
<text x="77" y="100.8">60</text>
<text x="77" y="96.6">54</text>
<text x="83.3" y="101.8">BOOT0</text>
<text x="83.3" y="97.6">PD2</text>
<text x="115.2" y="97.6">PC2</text>
<text x="115.2" y="99.7">PC3</text>
<text x="115.2" y="101.8">PC4</text>
<text x="122.7" y="96.6">10 PC02</text>
<text x="122.7" y="98.7">11 PC03</text>
<text x="122.7" y="100.8">24 PC04</text>
<text x="170.9" y="96.6">15</text>
<text x="170.9" y="98.7">17</text>
<text x="170.9" y="100.8">19</text>
<text x="177" y="96.6">16</text>
<text x="177" y="98.7">18</text>
<text x="177" y="100.8">20</text>
<text x="214.7" y="96.6">15</text>
<text x="214.7" y="98.7">17</text>
<text x="214.7" y="100.8">19</text>
<text x="220.8" y="96.6">16</text>
<text x="220.8" y="98.7">18</text>
<text x="220.8" y="100.8">20</text>
<text x="83.3" y="106">NRST</text>
<text x="115.2" y="103.9">PC5</text>
<text x="115.2" y="106">PC6</text>
<text x="122.7" y="102.8">25 PC05</text>
<text x="122.7" y="104.9">37 PC06</text>
<text x="122.7" y="107">38 PC07</text>
<text x="170.9" y="102.8">21</text>
<text x="170.9" y="104.9">23</text>
<text x="170.9" y="107">25</text>
<text x="177" y="102.8">22</text>
<text x="177" y="104.9">24</text>
<text x="177" y="107">26</text>
<text x="214.7" y="102.8">21</text>
<text x="214.7" y="104.9">23</text>
<text x="214.7" y="107">25</text>
<text x="220.8" y="102.8">22</text>
<text x="220.8" y="104.9">24</text>
<text x="220.8" y="107">26</text>
<text x="115.2" y="108">PC7</text>
<text x="115.2" y="112.2">PC8</text>
<text x="122.7" y="111.2">39 PC08</text>
<text x="122.7" y="113.2">40 PC09</text>
<text x="170.9" y="109.1">27</text>
<text x="170.9" y="111.2">29</text>
<text x="170.9" y="113.2">31</text>
<text x="177" y="109.1">28</text>
<text x="177" y="111.2">30</text>
<text x="177" y="113.2">32</text>
<text x="214.7" y="109.1">27</text>
<text x="214.7" y="111.2">29</text>
<text x="214.7" y="113.2">31</text>
<text x="220.8" y="109.1">28</text>
<text x="220.8" y="111.2">30</text>
<text x="220.8" y="113.2">32</text>
<text x="114.1" y="116.4">PC10</text>
<text x="114.1" y="118.4">PC11</text>
<text x="115.2" y="114.3">PC9</text>
<text x="122.7" y="115.3">51 PC10</text>
<text x="122.7" y="117.4">52 PC11</text>
<text x="122.7" y="119.5">53 PC12</text>
<text x="78" y="125.7">1</text>
<text x="102.2" y="122.6">PC13-TAMPER-RTC</text>
<text x="105.4" y="124.7">PC14-OSC32_IN</text>
<text x="114.1" y="120.5">PC12</text>
<text x="122.7" y="123.7">3</text>
<text x="122.7" y="125.7">4</text>
<text x="122.7" y="121.6">2</text>
<text x="77" y="129.9">32</text>
<text x="77" y="132">48</text>
<text x="83.3" y="126.8">VBAT</text>
<text x="83.3" y="130.9">VDD_1</text>
<text x="103.5" y="126.8">PC15-OSC32_OUT</text>
<text x="113.1" y="130.9">VSS_1</text>
<text x="122.7" y="129.9">31</text>
<text x="122.7" y="132">47</text>
<text x="263.9" y="130.7">B</text>
<text x="77" y="134.1">64</text>
<text x="77" y="136.1">19</text>
<text x="83.3" y="133">VDD_2</text>
<text x="83.3" y="135.1">VDD_3</text>
<text x="83.3" y="137.2">VDD_4</text>
<text x="113.1" y="133">VSS_2</text>
<text x="113.1" y="135.1">VSS_3</text>
<text x="113.1" y="137.2">VSS_4</text>
<text x="122.7" y="134.1">63</text>
<text x="122.7" y="136.1">18</text>
<text x="83.3" y="141.4">VDDA</text>
<text x="113.7" y="141.4">VSSA</text>
<text x="122.7" y="140.3">12 VSSA</text>
<text x="76.6" y="165.3">VBus</text>
<text x="78.4" y="167.4">D-</text>
<text x="85.1" y="164.3">1</text>
<text x="85.1" y="166.3">2</text>
<text x="120.8" y="164.3">3</text>
<text x="126" y="165.3">IN</text>
<text x="136.5" y="165.3">OUT</text>
<text x="144.6" y="164.3">2</text>
<text x="205.3" y="167.4">1</text>
<text x="212.4" y="167.4">2</text>
<text x="76.8" y="173.6">GND</text>
<text x="78.4" y="169.5">D+</text>
<text x="78.9" y="171.5">ID</text>
<text x="85.1" y="172.6">5</text>
<text x="85.1" y="170.5">4</text>
<text x="85.1" y="168.4">3</text>
<text x="133.6" y="169.7" transform="rotate(-90 133.6 169.7)">GND</text>
<text x="205.3" y="169.5">3</text>
<text x="205.3" y="171.5">5</text>
<text x="212.4" y="169.5">4</text>
<text x="212.4" y="171.5">6</text>
<text x="76.2" y="175.7">Shield</text>
<text x="85.1" y="174.7">0</text>
<text x="132.6" y="174.9" transform="rotate(-90 132.6 174.9)">1</text>
<text x="190.5" y="184">Title</text>
<text x="263.9" y="180.1">A</text>
<text x="190.5" y="190.3">Size</text>
<text x="201" y="190.3">Number</text>
<text x="242.7" y="190.3">Revision</text>
<text x="190.5" y="196.5">Date:</text>
<text x="191.6" y="193.4">B</text>
<text x="199.9" y="196.5">7-Mar-2014</text>
<text x="232.2" y="196.5">Sheet</text>
<text x="238.2" y="196.5">of</text>
<text x="31.5" y="201.7">2</text>
<text x="83.7" y="201.7">3</text>
<text x="135.8" y="201.7">4</text>
<text x="188" y="201.7">5</text>
<text x="190.5" y="198.6">File:</text>
<text x="199.9" y="198.6">X:\cp产产产产+PCB\1.生产生生生\1.Core-Board\LQFP64-扩扩生\STM32核核核核生\V1.04\1.设设设设</text>
<text x="232.2" y="198.6">Drawn By:</text>
<text x="240.2" y="201.7">6</text>
</g>
<g font-size="1.9" fill="#f00">
<text x="19.8" y="35.2">3.3V</text>
<text x="3.1" y="81">3.3V</text>
<text x="232.7" y="82">3.3V</text>
<text x="54.3" y="109.1">3.3V</text>
<text x="155.2" y="113.2">3.3V</text>
<text x="155.2" y="109.1">3.3V</text>
<text x="155.2" y="111.2">3.3V</text>
<text x="190.9" y="113.2">+5V</text>
<text x="190.9" y="109.1">+5V</text>
<text x="190.9" y="111.2">+5V</text>
<text x="200.3" y="113.2">+5V</text>
<text x="200.3" y="111.2">+5V</text>
<text x="234.7" y="113.2">3.3V</text>
<text x="234.7" y="111.2">3.3V</text>
<text x="17.7" y="117.4">3.3V</text>
<text x="55.3" y="128.9">3.3V</text>
<text x="69.7" y="130.9">3.3V</text>
<text x="168" y="146.6">3.3V</text>
<text x="110.6" y="162.2">+5V</text>
<text x="146" y="162.2">3.3V</text>
<text x="113.7" y="171.5">3.3V</text>
<text x="189.9" y="169.5">+5V</text>
</g>
<g font-size="1.9" fill="#000080">
<text x="9" y="44.5">JTG1</text>
<text x="28.8" y="49.5">C12</text>
<text x="28.8" y="51.6">104</text>
<text x="82" y="52.9">U1</text>
<text x="6.9" y="70.6">HEADER 10X2</text>
<text x="52.8" y="73.7">J4</text>
<text x="94.3" y="76.4">STM32F103RCT6</text>
<text x="169.6" y="78.9">JP3</text>
<text x="213.4" y="78.9">JP4</text>
<text x=".6" y="86.2">JP1</text>
<text x="52.8" y="84.1">CON3</text>
<text x="55.1" y="88.7">C1</text>
<text x="55.1" y="92.4">30p Y1</text>
<text x="61.6" y="92.4">8M</text>
<text x=".6" y="96.6">HEADER 3X2</text>
<text x="37.8" y="99.7">R37</text>
<text x="37.8" y="101.8">1K</text>
<text x="57" y="98.5">C2</text>
<text x="57" y="100.5">30p</text>
<text x="60.1" y="104.3">R3</text>
<text x="60.1" y="107.6">10K</text>
<text x="37.8" y="113">D2</text>
<text x="66.3" y="109.5">RST1</text>
<text x="75.7" y="111">C9</text>
<text x="75.7" y="113">104</text>
<text x="37.8" y="118.2">LED</text>
<text x="67.5" y="115.6" transform="rotate(-90 67.5 115.6)">SW-PB</text>
<text x="169.6" y="116.4">HEADER 16X2</text>
<text x="213.4" y="116.4">TFT</text>
<text x="140.6" y="123.9">Y2</text>
<text x="138" y="129.7" transform="rotate(-90 138 129.7)">32.768K</text>
<text x="48.8" y="136.8">104</text>
<text x="49.4" y="133.6">C22</text>
<text x="54.1" y="136.8">104</text>
<text x="54.7" y="133.6">C4</text>
<text x="58.2" y="136.8">104</text>
<text x="58.8" y="133.6">C5</text>
<text x="62.4" y="136.8">104</text>
<text x="63" y="133.6">C7</text>
<text x="69.3" y="140.3">C8VDDA13</text>
<text x="69.3" y="142.4">104</text>
<text x="57" y="160.1">J3</text>
<text x="124.8" y="160.1">U2</text>
<text x="153.8" y="160.1">104</text>
<text x="154.4" y="156.3">C10</text>
<text x="199.9" y="157.8">D10</text>
<text x="199.9" y="159.9">B5819W</text>
<text x="96.6" y="166.8">R25</text>
<text x="101.8" y="167">1K</text>
<text x="124.8" y="162.2">LM1117-3.3V</text>
<text x="160.3" y="163.2">L1</text>
<text x="160.3" y="166.3">10uH</text>
<text x="204.1" y="164.3">JP2</text>
<text x="96.6" y="168.8">R26</text>
<text x="96.6" y="170.9">R27</text>
<text x="101.8" y="170.1">1K</text>
<text x="101.8" y="172.2">1K</text>
<text x="147.5" y="172.6">104</text>
<text x="148.2" y="168.8">C21</text>
<text x="152.7" y="173.6">104</text>
<text x="153.4" y="169.9">C10</text>
<text x="160.3" y="174.7">L2</text>
<text x="160.3" y="177.8">10uH</text>
<text x="204.1" y="174.7">HEADER 3X2</text>
<text x="57" y="180.9">USB-MINI-A-R</text>
</g>
<g font-size="1.9" fill="#800000">
<text x="-.2" y="49.7">ST</text>
<text x="-.1" y="51.8">I</text>
<text x=".2" y="53.9">S</text>
<text x="-.2" y="56">K</text>
<text x="72.6" y="54.9">PA0014</text>
<text x="72.6" y="57">PA0115</text>
<text x="72.6" y="59.1">PA0216</text>
<text x="-.3" y="62.2">T#</text>
<text x="-.1" y="60.2">O</text>
<text x="72.6" y="61.2">PA0317</text>
<text x="72.6" y="63.3">PA0420</text>
<text x="72.6" y="65.4">PA0521</text>
<text x="72.6" y="67.4">PA0622</text>
<text x="72.6" y="69.5">PA0723</text>
<text x="68.5" y="75.8">TX1 PA0942</text>
<text x="68.5" y="77.9">RX1 PA1043</text>
<text x="72.6" y="73.7">PA0841</text>
<text x="72.6" y="79.9">PA1144</text>
<text x="72.6" y="82">PA1245</text>
<text x="161.3" y="81">PB03</text>
<text x="161.3" y="83.1">PB05</text>
<text x="184.2" y="81">PB04</text>
<text x="184.2" y="83.1">PB06</text>
<text x="206.2" y="83.1">PC11</text>
<text x="206.2" y="81">PD02</text>
<text x="228" y="83.1">PC12</text>
<text x="67.4" y="84.1">TMS</text>
<text x="67.4" y="86.2">TCK</text>
<text x="67.4" y="88.3">TDI</text>
<text x="72.6" y="84.1">PA1346</text>
<text x="72.6" y="86.2">PA1449</text>
<text x="72.6" y="88.3">PA1550</text>
<text x="161.3" y="85.1">PB07</text>
<text x="161.3" y="87.2">PB09</text>
<text x="161.3" y="89.3">PC14</text>
<text x="184.2" y="87.2">PC13</text>
<text x="184.2" y="85.1">PB08</text>
<text x="184.2" y="89.3">PC15</text>
<text x="206.2" y="89.3">PA11</text>
<text x="206.2" y="87.2">PA13</text>
<text x="206.2" y="85.1">PA15</text>
<text x="228" y="85.1">PC10</text>
<text x="228" y="89.3">PA12</text>
<text x="228" y="87.2">PA14</text>
<text x="24.6" y="90.3">BOOT1</text>
<text x="37.1" y="93.5">PD02</text>
<text x="125.8" y="92.4">PC00</text>
<text x="125.8" y="94.5">PC01</text>
<text x="161.3" y="95.5">PA00</text>
<text x="161.3" y="91.4">PC00</text>
<text x="161.3" y="93.5">PC02</text>
<text x="184.2" y="95.5">PA01</text>
<text x="184.2" y="91.4">PC01</text>
<text x="184.2" y="93.5">PC03</text>
<text x="206.2" y="91.4">PA09</text>
<text x="206.2" y="95.5">PC07</text>
<text x="206.2" y="93.5">PC09</text>
<text x="228" y="95.5">PC08</text>
<text x="228" y="91.4">PA10</text>
<text x="228" y="93.5">PA08</text>
<text x="70.5" y="100.8">BOOT0</text>
<text x="71.6" y="96.6">PD02</text>
<text x="161.3" y="97.6">PA02</text>
<text x="161.3" y="99.7">PA04</text>
<text x="161.3" y="101.8">PA06</text>
<text x="184.2" y="97.6">PA03</text>
<text x="184.2" y="99.7">PA05</text>
<text x="184.2" y="101.8">PA07</text>
<text x="206.2" y="99.7">PB13</text>
<text x="206.2" y="97.6">PB15</text>
<text x="206.2" y="101.8">PB11</text>
<text x="228" y="99.7">PB14</text>
<text x="228" y="97.6">PC06</text>
<text x="228" y="101.8">PB12</text>
<text x="73.7" y="104.9">RST#7</text>
<text x="161.3" y="103.9">PC04</text>
<text x="184.2" y="103.9">PC05</text>
<text x="206.2" y="106">PB00</text>
<text x="206.2" y="103.9">PB02</text>
<text x="228" y="106">PB01</text>
<text x="228" y="103.9">PB10</text>
<text x="19.4" y="123.7">TCK</text>
<text x="19.4" y="121.6">TMS</text>
<text x="19.4" y="125.7">RST#</text>
<text x="125.8" y="121.6">PC13</text>
<text x="125.8" y="123.7">PC14</text>
<text x="125.8" y="125.7">PC15</text>
<text x="161.3" y="126.8">PC05</text>
<text x="62.2" y="140.3">VSSA</text>
<text x="172.1" y="149.7">VCC</text>
<text x="195.5" y="147.6">VCC5</text>
<text x="86" y="162.2">VCC5</text>
<text x="112.3" y="166.3">PA11</text>
<text x="172.8" y="164.3">VDDA</text>
<text x="219.7" y="166.3">USB_GND</text>
<text x="88.3" y="172.6">USB_GND</text>
<text x="112.3" y="168.4">PA12</text>
<text x="172.8" y="174.7">VSSA</text>
</g>
</svg>
